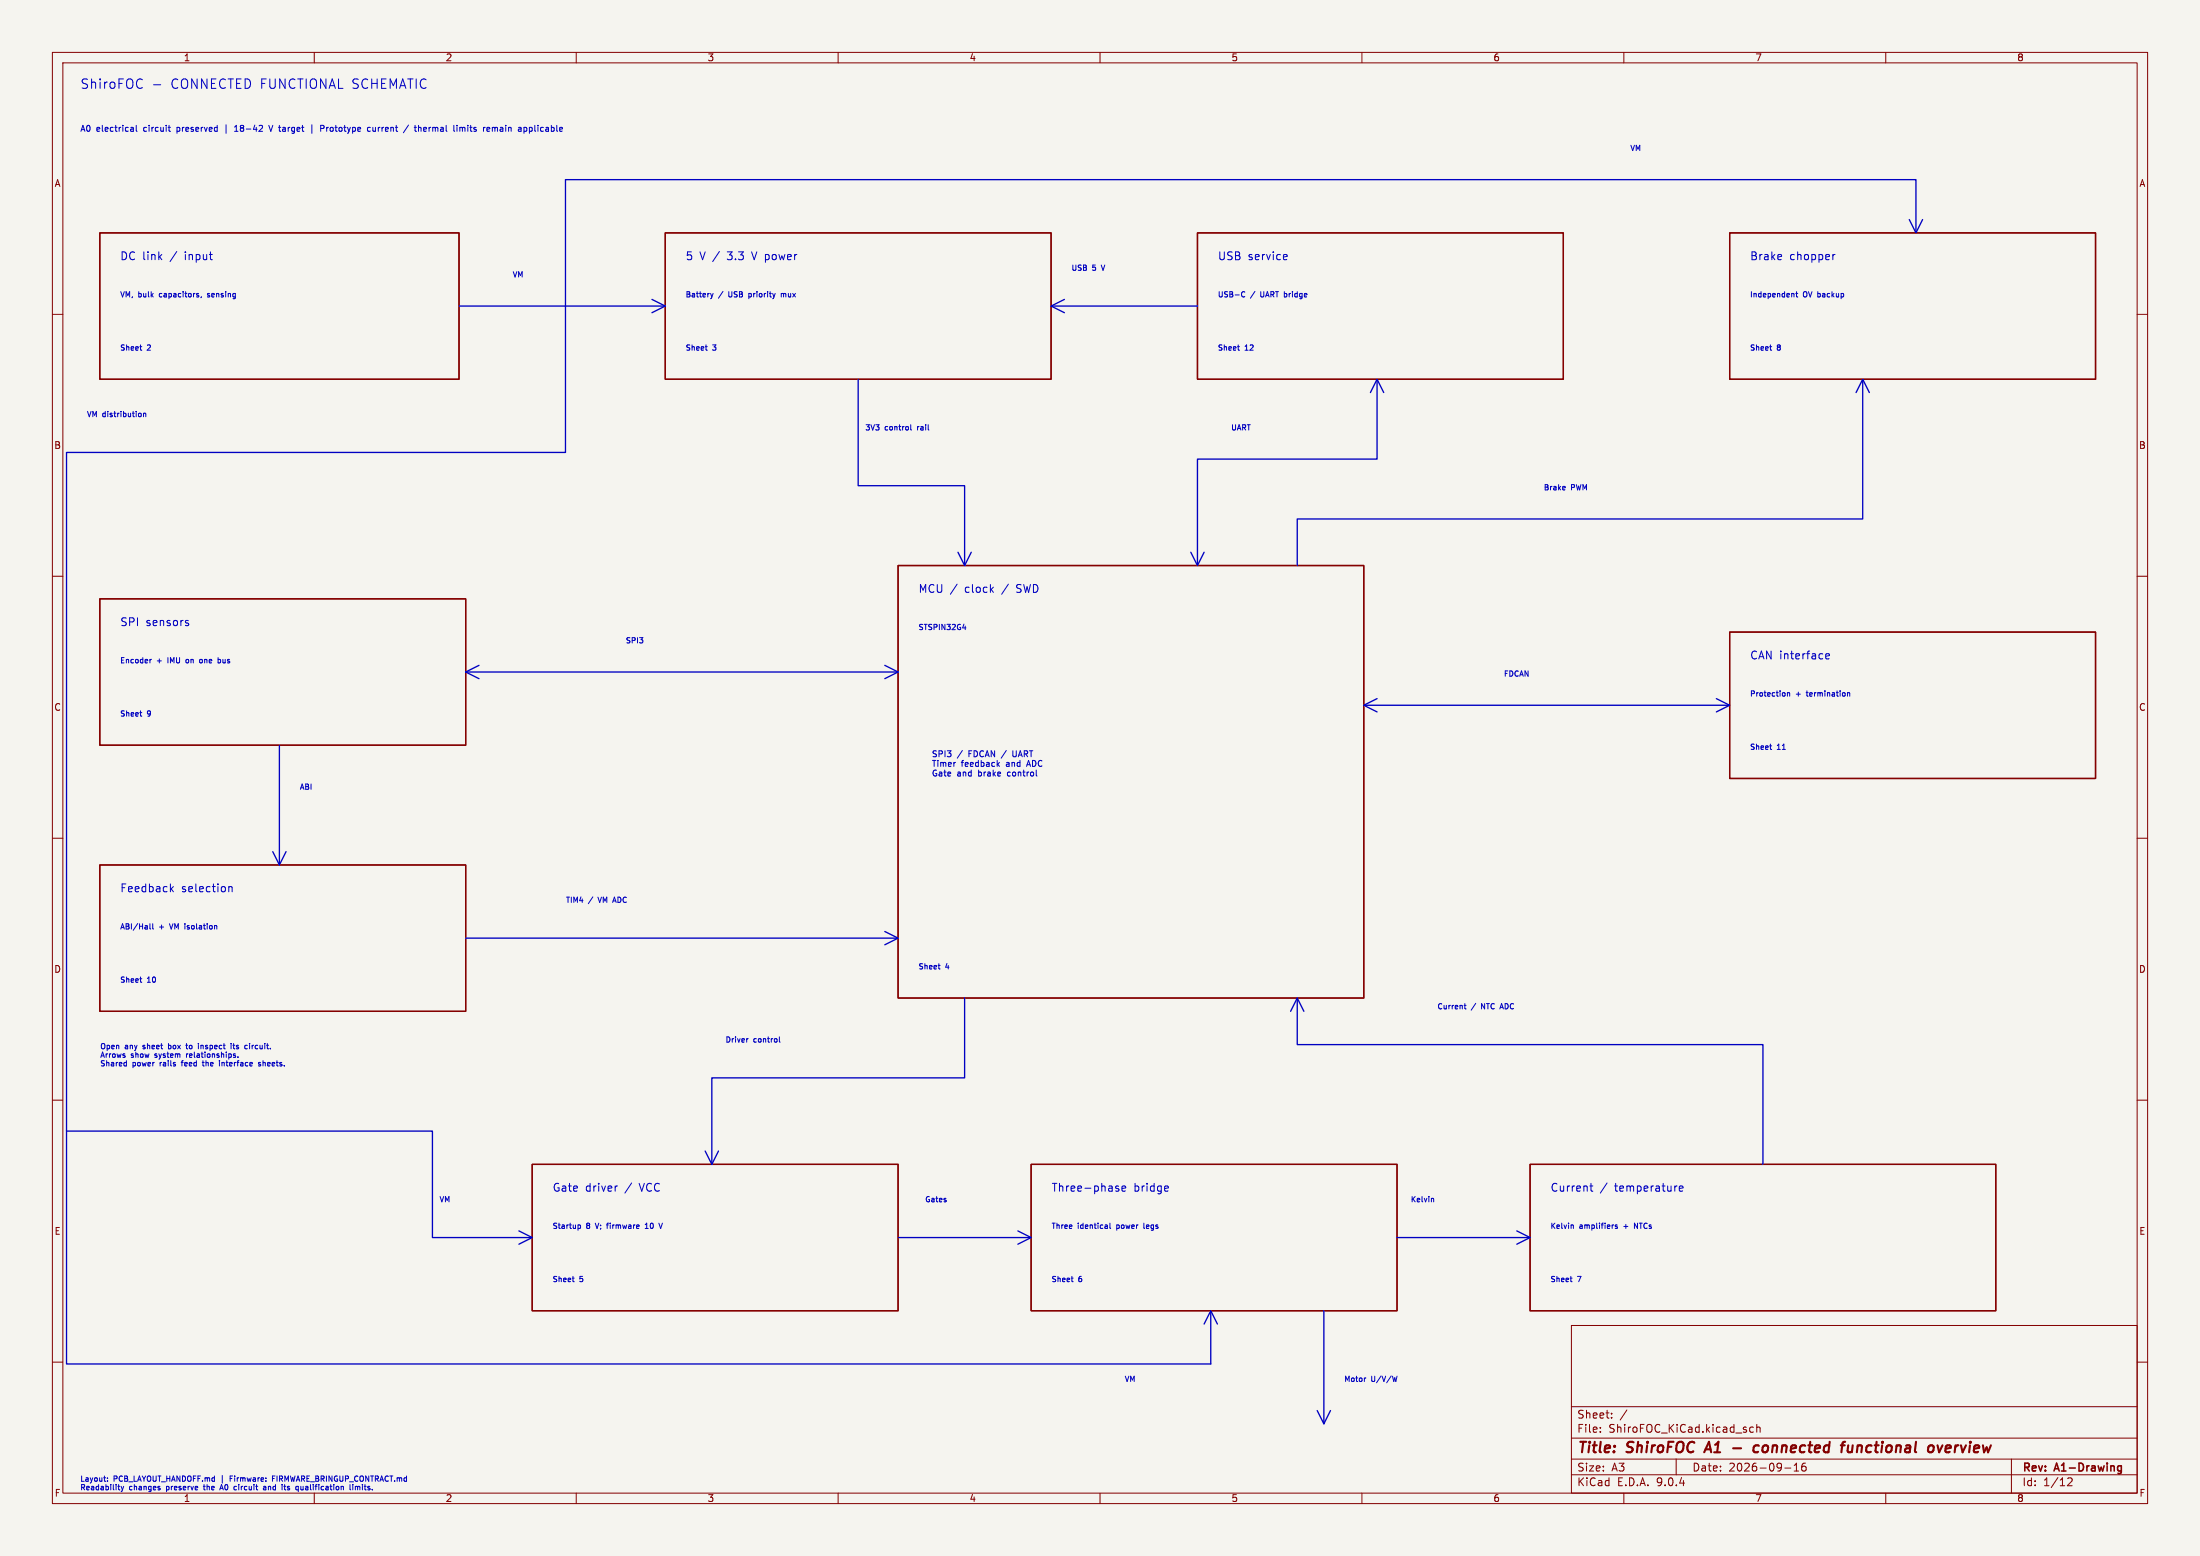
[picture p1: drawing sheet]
<svg xmlns="http://www.w3.org/2000/svg" width="420mm" height="297mm" viewBox="0 0 420 297" stroke-linecap="round" stroke-linejoin="round" font-family="sans-serif">
<path d="M0 0h420v297h-420z" fill="#f5f4ef" stroke="#f5f4ef" stroke-width=".19"/>
<g fill="none" stroke="#840000" stroke-width=".19">
<path d="M10 10h400v277h-400zM12 12h396v273h-396zM60 10v2M110 10v2M160 10v2M210 10v2M260 10v2M310 10v2M360 10v2M10 60h2M408 60h2M10 110h2"/>
<path d="M408 110h2M10 160h2M408 160h2M10 210h2M408 210h2M300 253h108v32h-108zM10 260h2M300 278.5h108M300 274.5h108M300 268.5h108M305.5 273.2v.2M305.5 272.5v.1"/>
<path d="M307.7 270.5v.2M307.7 269.8v.1M310.6 269.1l-1.3 1.9M320 278.5v3M334.7 272.5l-.4-.1-.3 .3 .2 .6h.5M335.4 272.5l.2-.1 .3 .1 .1 .9M335.4 271.9v1.5M342.5 279.7l.4-.4v1.5M344.7 279.3a.59 .59 0 0 0-.8 .6v.6l.2 .2 .4 .1 .2-.2 .1-.5-.1-.2h-.5l-.3 .2M384 278.5v6.5M408 260h2M60 285v2"/>
<path d="M110 285v2M160 285v2M210 285v2M260 285v2M300 281.5h108M310 285v2M340.7 280.2h1.2M342.5 280.8h.9M360 285v2M395.6 282.4l-.1 .3-.8 .9h.9"/>
</g>
<path d="M404.5 279.8l.5 .1M405 279.8v1.2l-.2 .2-.3 .1M405 280.7l-.5 .1" fill="none" stroke="#840000" stroke-width=".3"/>
<path d="M326.3 275.2l-1 2M330.9 276.4h1.5M335.8 276a.66 .66 0 0 0-1 .3l-.1 .5 .2 .3h.7M336.5 276.3v.7M352.8 275.9v1.2a.57 .57 0 0 0 .7-.1M353.7 275.9l-.2 1.3M369.9 275.9l.3 1.3 .6-1.3M371.5 276.2l-.1 .9M372.4 276.3l-1 .2" fill="none" stroke="#840000" stroke-width=".4"/>
<path d="M19 44.5h68.6v27.9h-68.6zM127 44.5h73.7v27.9h-73.7zM228.6 44.5h69.8v27.9h-69.8zM330.2 44.5h69.8v27.9h-69.8zM19 114.3h69.9v27.9h-69.9zM171.4 108h88.9v82.5h-88.9zM330.2 120.7h69.8v27.9h-69.8zM19 165.1h69.9v27.9h-69.9zM101.6 222.2h69.8v28h-69.8zM196.8 222.2h69.9v28h-69.9zM292.1 222.2h88.9v28h-88.9z" fill="none" stroke="#840000" stroke-width=".25"/>
<g fill="none" stroke="#0000c2" stroke-width=".25">
<path d="M87.6 58.4h39.4M124.5 57.2l2.5 1.2-2.5 1.3M200.7 58.4h27.9M203.2 57.2l-2.5 1.2 2.5 1.3M364.5 41.9l1.3 2.6 1.2-2.6M365.8 44.5v-10.2h-257.9v52.1h-95.2v173.9h218.4v-10.1M163.8 72.4v20.3h20.3v15.3M261.6 74.9l1.3-2.5 1.3 2.5M262.9 72.4v15.2h-34.3v20.4M354.3 74.9l1.3-2.5 1.3 2.5M355.6 72.4v26.7h-108v8.9M182.9 105.4l1.2 2.6 1.3-2.6"/>
<path d="M227.3 105.4l1.3 2.6 1.3-2.6M88.9 128.3h82.5M91.4 127l-2.5 1.3 2.5 1.2M168.9 127l2.5 1.3-2.5 1.2M260.3 134.6h69.9M262.9 133.4l-2.6 1.2 2.6 1.3M327.7 133.4l2.5 1.2-2.5 1.3M53.3 142.2v22.9M52.1 162.6l1.2 2.5 1.3-2.5M88.9 179.1h82.5M168.9 177.8l2.5 1.3-2.5 1.2M184.1 190.5v15.2h-48.2v16.5"/>
<path d="M246.4 193l1.2-2.5 1.3 2.5M247.6 190.5v8.9h88.9v22.8M12.7 215.9h69.8v20.3h19.1M134.6 219.7l1.3 2.5 1.3-2.5M99.1 234.9l2.5 1.3-2.5 1.3M171.4 236.2h25.4M194.3 234.9l2.5 1.3-2.5 1.3M266.7 236.2h25.4M289.6 234.9l2.5 1.3-2.5 1.3M229.9 252.7l1.2-2.5 1.3 2.5M252.7 250.2v21.6M251.5 269.2l1.2 2.6 1.3-2.6"/>
</g>
<g fill="none" stroke="#0000c2" stroke-width=".19">
<path d="M27.1 15.2h.1M27.2 16.7l-.1 .1M29.3 16.2h1.4M25.1 24.3l.4 .2v.6M25.5 25l-.4 .1M25.5 24.6h-.4M26 23.9v1l.2 .2M32.1 24.3h.4M32.3 23.9v1l.2 .2M43.2 23.8v1.7M44.8 25.1h.6M44.8 24.3l.3-.4v1.2"/>
<path d="M51.3 23.9l.4 1.2 .4-1.2M59.5 23.8v1.7M61.2 23.9h.5l.2 .2-.1 .4h-.6M62.4 24.3v.8M62.6 24.3l-.2 .2M70.2 25h.5M70.7 24.4h-.5M71.2 24.3v.7h.5M78 23.9l-1 1.4M80.3 24.4l.1 .7M81.3 24.3l-.4 .2v.5l.4 .1M81.4 24.6l-.5 .1"/>
<path d="M87.8 24.4l.3-.1 .2 .2M87.8 24.3v.8M88.3 24.5l.1-.2 .3 .1 .1 .7M88.3 24.5v.6M93.3 24.3l.2 .3-.5 .1M93.4 25l-.1 .1M94 24.4l.3-.1 .2 .2M94 24.3v.8M94.5 24.5v.6M94.8 24.3l-.3 .2M100.4 24.3l.2 .2v.4l-.2 .2M101.1 24.4h.5"/>
<path d="M101.1 24.3v1.2M101.6 25h-.5M37.8 56.3l.2 .2-.2 .2M37.8 56l.1 .1M38.4 56.6l-.1 .2M39.6 56.6l.1 .1M39.7 56.1v.2M135.7 56l.2 .7M135.9 56.7l-.2 .3M136.1 56l-.2 .7M143 56v1M143 56.6l.1 .1"/>
<path d="M143.1 56l-.1 .1M149.1 56v.7M149.4 56l-.3 .1M237.2 55.7l.4 .1M237.6 56.6h-.4M245.2 48.6h.5v.3l-.7 .2M245.7 49.5l-.5 .1M342.3 56l.2 .2v.5M342.8 56h.4M343 55.7v.8l.2 .2M349.9 48.6v1M350.3 48.6h-.3l-.1 .3"/>
<path d="M26.7 66.2h.4M26.8 78.9l.2 .2v.3l-.2 .1M27 66.8h.1M27.4 79l.4-.1v.6M27.4 78.9v.6M134.6 66.2h.4M134.9 66.8h.1M236.2 66.2h.4M236.5 66.8h.1M337.8 66.2h.4M338.1 66.8h.1M173.9 81.1v.8l.1 .2"/>
<path d="M298.8 92.9v.2l-.5 .1M35.6 118.9l.4 .1v.2l-.2 .2h-.3M35.6 118.4l.4 .1M182.7 111.5l-1.3 1.9M183.8 119.8h.6M26.7 136h.4M27 136.7h.1M28.9 125.9l-.3 .2M35.5 126v.4M38.4 125.9l-.3 .2 .1 .3 .2 .1M41.6 125.9h.3l.2 .2-.1 .4h-.4M41.6 125.5v1"/>
<path d="M340.7 132.3v.5M341.2 132.2v.7M341.2 132.3h.4l.1 .6M348.5 125.3l.8-.2-.1-.3h-.4l-.3 .2 .1 .7h.6M352.7 132.3h.4v.6M352.7 132.2v.7M190.5 145.9l.3 .4M190.8 145.5l-.4 .5M193.4 143.3v.9l.2 .2M197.9 148.1h.1M337.8 142.4h.4M338.1 143h.1"/>
<path d="M28.6 176.3v.9l.2 .1M29.2 176.3v.9l.1 .1M32.7 169.7l.4 .5M33.1 169.2l-.6 .6M41.2 176.7l.2 .1v.5M43.7 169.2v1M43.7 169.4l.2-.2 .3 .1 .1 .9M26.7 186.8h.4M27 187.5h.1M32.2 199.2v1M32.3 199.5l-.1 .1M35.5 199.5h.3"/>
<path d="M35.6 199.2v.9l.2 .1M37.9 199.2v.1M38.4 199.5v.7M38.4 199.6h.1M44.1 199.2v.1M44.1 199.5v.7M44.5 199.5h.3M44.6 199.2v.9l.2 .1M47.1 199.5l.1 .1M47.6 199.2v.1M47.6 199.5v.7M142.8 198.2l-.2 .1"/>
<path d="M148.8 197.9v.9l.1 .1M179.1 184.3h.4M179.4 185h.1M279.5 191.9h.4M279.6 191.6v.8l.3 .2M23.8 202.8h.3M24.1 202.5v1M24.1 203.4l-.3 .1M32.2 200.1l.1 .1M34.6 202.8h.4M35.6 201.2v.6M35.6 201.3h.1"/>
<path d="M38.7 202.5v.8l.3 .2M41.9 202.8v.7M42.4 202.8v.7M44.7 201.5l.3 .2-.4 .1M44.7 201.2h.2M45.4 201.7v.1M47.2 200.1l-.1 .1M49.7 202.8h-.2l-.2 .1 .1 .2 .3 .1v.2h-.4M110.3 233.9l.3-.1 .2 .2-.1 .4h-.4M115.8 233.8h.4M117.9 226.4h-.3M123.2 234.5h.5"/>
<path d="M123.2 233.8l.3-.3v1M125.8 233.5l.3 1 .4-1M211.3 233.8l.1 .2v.5M211.4 234.4l-.1 .1M211.4 234.1h-.1M211.9 233.5v.8l.1 .2M213 226.8l.5 .1 .1 .2-.1 .2-.4 .1M213 226.4h.5M214.2 226.9l.7-.2-.1-.3h-.4l-.2 .2 .1 .7h.5M218.4 233.5v.9M222.8 226.4l.2 .3-.7 .2M223 227.3l-.2 .1"/>
<path d="M273.4 228.7l.3 .2v.5M300.1 233.8l.3 .2v.5M303.5 226.4h.6M303.7 225.9v1.3l.4 .2M306.8 225.8l-1.3 1.9M308 233.8h.1M308.7 233.9l-.2-.1-.2 .2 .1 .1 .3 .1v.2h-.4M312 234.5v-1l.6 1M320.6 226.9l.7-.2-.1-.3h-.4l-.2 .2 .1 .7h.5M109.2 244h.4M109.5 244.6h.1M204.5 244h.4"/>
<path d="M204.8 244.6h.1M299.7 244h.4M300 244.6h.1M260.8 263l-.2 .1M266.7 262.7l-.2 1-.2-.7M20.5 282.6v.1M20.5 282.1v.1M22.7 284.3l.2 .1M23.1 283.7l.3 .7M23.4 284.4l-.3 .3M23.6 283.7l-.2 .7M30.4 284l.2 .2-.2 .2"/>
<path d="M41.9 284.4l.4-1 .3 1M42 284.1h.5M43.9 282.2h.4M44.4 281.7h-.5v1M44.9 283.7l.2 .1M45.1 284.3l-.2 .1M50.3 283.8h.4l.1 .6M50.8 283.9l-.5 .2 .1 .3 .4-.1M52 282.2h.4M52.5 281.7h-.5v1M54.3 283.4v.8l.3 .2M54.9 284.3l.1 .1"/>
<path d="M54.9 283.8v.2M57.4 283.7l.1 .6h.3M66.8 283.4v.8l.2 .2M67.3 283.7v.7M67.8 283.7v.7M68.2 283.8h.1M68.3 283.8v.6M68.3 283.8h.1"/>
</g>
<g font-size="2.8" fill="#840000">
<text x="301" y="277.9">Title:</text>
<text x="310.6" y="277.9">ShiroFOC</text>
<text x="326.5" y="277.9">A1</text>
<text x="337.2" y="277.9">connected</text>
<text x="354.8" y="277.9">functional</text>
<text x="372.2" y="277.9">overview</text>
</g>
<g font-size="2.5" fill="#0000c2">
<text x="15.2" y="17.2">ShiroFOC</text>
<text x="32.6" y="17.2">CONNECTED FUNCTIONAL SCHEMATIC</text>
</g>
<g font-size="2.1" fill="#0000c2">
<text x="22.9" y="50">DC link</text>
<text x="32.5" y="50">/</text>
<text x="35.4" y="50">input</text>
<text x="130.8" y="50">5</text>
<text x="133.5" y="50">V /</text>
<text x="139" y="50">3.3</text>
<text x="143.9" y="50">V power</text>
<text x="232.4" y="50">USB</text>
<text x="238.2" y="50">service</text>
<text x="334" y="50">Brake</text>
<text x="341.6" y="50">chopper</text>
<text x="175.3" y="113.5">MCU /</text>
<text x="184.2" y="113.5">clock</text>
<text x="191.4" y="113.5">/</text>
<text x="194.3" y="113.5">SWD</text>
<text x="22.9" y="119.8">SPI</text>
<text x="27.8" y="119.8">sensors</text>
<text x="334" y="126.2">CAN interface</text>
<text x="22.9" y="170.6">Feedback</text>
<text x="34.6" y="170.6">selection</text>
<text x="105.4" y="227.8">Gate</text>
<text x="111.7" y="227.8">driver</text>
<text x="119.4" y="227.8">/</text>
<text x="122.2" y="227.8">VCC</text>
<text x="200.7" y="227.8">Three-phase</text>
<text x="216.4" y="227.8">bridge</text>
<text x="295.9" y="227.8">Current</text>
<text x="308.3" y="227.8">temperature</text>
</g>
<g font-size="2.1" fill="#840000">
<text x="301" y="273.7">File:</text>
<text x="301" y="271">Sheet:</text>
<text x="307.1" y="273.7">ShiroFOC_KiCad.kicad_sch</text>
<text x="301" y="281.1">Size:</text>
<text x="307.6" y="281.1">A3</text>
<text x="323" y="281.1">Date:</text>
<text x="330" y="281.1">2026-09-16</text>
<text x="386" y="281.3">Rev:</text>
<text x="392.4" y="281.3">A1-Drawing</text>
<text x="301" y="283.9">KiCad</text>
<text x="308.7" y="283.9">E.D.A.</text>
<text x="316.3" y="283.9">9.0.4</text>
<text x="386" y="283.9">Id:</text>
<text x="390.1" y="283.9">1/12</text>
</g>
<g font-size="1.8" fill="#840000">
<text x="35" y="11.9">1</text>
<text x="85" y="11.9">2</text>
<text x="135" y="11.9">3</text>
<text x="185" y="11.9">4</text>
<text x="235" y="11.9">5</text>
<text x="285" y="11.9">6</text>
<text x="335" y="11.9">7</text>
<text x="385" y="11.9">8</text>
<text x="10.3" y="35.9">A</text>
<text x="408.3" y="35.9">A</text>
<text x="10.3" y="85.9">B</text>
<text x="408.2" y="85.9">B</text>
<text x="10.3" y="135.9">C</text>
<text x="408.2" y="135.9">C</text>
<text x="10.3" y="185.9">D</text>
<text x="408.2" y="185.9">D</text>
<text x="10.3" y="235.9">E</text>
<text x="408.3" y="235.9">E</text>
<text x="10.3" y="285.9">F</text>
<text x="35" y="286.9">1</text>
<text x="85" y="286.9">2</text>
<text x="135" y="286.9">3</text>
<text x="185" y="286.9">4</text>
<text x="235" y="286.9">5</text>
<text x="285" y="286.9">6</text>
<text x="335" y="286.9">7</text>
<text x="385" y="286.9">8</text>
<text x="408.3" y="285.9">F</text>
</g>
<g font-size="1.6" fill="#0000c2">
<text x="15.2" y="25.5">A0</text>
<text x="18.4" y="25.5">electrical</text>
<text x="27.6" y="25.5">circuit</text>
<text x="34.1" y="25.5">preserved</text>
<text x="45.6" y="25.5">18-42</text>
<text x="52.5" y="25.5">V target</text>
<text x="60.7" y="25.5">|</text>
<text x="62.9" y="25.5">Prototype</text>
<text x="72.1" y="25.5">current</text>
<text x="79.3" y="25.5">/</text>
<text x="81.6" y="25.5">thermal</text>
<text x="89.2" y="25.5">limits</text>
<text x="95.1" y="25.5">remain</text>
<text x="102.1" y="25.5">applicable</text>
<text x="177.8" y="144.9">SPI3</text>
<text x="177.8" y="146.7">Timer</text>
<text x="177.8" y="148.5">Gate</text>
<text x="182.7" y="148.5">and</text>
<text x="182.8" y="144.9">/</text>
<text x="183.5" y="146.7">feedback</text>
<text x="185.1" y="144.9">FDCAN /</text>
<text x="186.9" y="148.5">brake</text>
<text x="192.2" y="146.7">and</text>
<text x="192.7" y="148.5">control</text>
<text x="193.9" y="144.9">UART</text>
<text x="196.4" y="146.7">ADC</text>
</g>
<g font-size="1.4" fill="#0000c2">
<text x="311.1" y="29.2">VM</text>
<text x="97.8" y="53.3">VM</text>
<text x="204.5" y="52">USB</text>
<text x="208.5" y="52">5</text>
<text x="210.5" y="52">V</text>
<text x="22.9" y="57.1">VM,</text>
<text x="26.4" y="57.1">bulk</text>
<text x="30.6" y="57.1">capacitors,</text>
<text x="40.1" y="57.1">sensing</text>
<text x="130.8" y="57.1">Battery</text>
<text x="137.2" y="57.1">/</text>
<text x="139.3" y="57.1">USB</text>
<text x="143.4" y="57.1">priority</text>
<text x="149.8" y="57.1">mux</text>
<text x="232.4" y="57.1">USB-C</text>
<text x="238.8" y="57.1">/</text>
<text x="240.9" y="57.1">UART bridge</text>
<text x="334" y="57.1">Independent</text>
<text x="344.2" y="57.1">OV backup</text>
<text x="22.9" y="67.3">Sheet</text>
<text x="28.1" y="67.3">2</text>
<text x="130.8" y="67.3">Sheet</text>
<text x="136" y="67.3">3</text>
<text x="232.4" y="67.3">Sheet</text>
<text x="237.6" y="67.3">12</text>
<text x="334" y="67.3">Sheet</text>
<text x="339.2" y="67.3">8</text>
<text x="16.5" y="80">VM distribution</text>
<text x="165.1" y="82.5">3V3</text>
<text x="168.9" y="82.5">control</text>
<text x="175.3" y="82.5">rail</text>
<text x="234.9" y="82.5">UART</text>
<text x="294.6" y="93.9">Brake</text>
<text x="299.9" y="93.9">PWM</text>
<text x="119.4" y="123.1">SPI3</text>
<text x="175.3" y="120.6">STSPIN32G4</text>
<text x="22.9" y="127">Encoder</text>
<text x="29.9" y="127">+</text>
<text x="32.2" y="127">IMU</text>
<text x="36" y="127">on</text>
<text x="38.8" y="127">one</text>
<text x="42.6" y="127">bus</text>
<text x="287" y="129.5">FDCAN</text>
<text x="22.9" y="137.1">Sheet</text>
<text x="28.1" y="137.1">9</text>
<text x="334" y="133.3">Protection</text>
<text x="342.8" y="133.3">+</text>
<text x="345.1" y="133.3">termination</text>
<text x="334" y="143.5">Sheet</text>
<text x="339.2" y="143.5">11</text>
<text x="57.1" y="151.1">ABI</text>
<text x="107.9" y="172.7">TIM4</text>
<text x="112.4" y="172.7">/</text>
<text x="114.5" y="172.7">VM ADC</text>
<text x="22.9" y="177.8">ABI/Hall</text>
<text x="30.4" y="177.8">+</text>
<text x="32.7" y="177.8">VM isolation</text>
<text x="175.3" y="185.4">Sheet</text>
<text x="180.5" y="185.4">4</text>
<text x="22.9" y="187.9">Sheet</text>
<text x="28.1" y="187.9">10</text>
<text x="274.3" y="193">Current</text>
<text x="280.9" y="193">/</text>
<text x="283" y="193">NTC ADC</text>
<text x="19" y="200.6">Open</text>
<text x="19" y="202.2">Arrows</text>
<text x="19" y="203.9">Shared</text>
<text x="23.9" y="200.6">any</text>
<text x="25" y="202.2">show</text>
<text x="25.3" y="203.9">power</text>
<text x="27.5" y="200.6">sheet</text>
<text x="29.8" y="202.2">system</text>
<text x="30.7" y="203.9">rails</text>
<text x="32.6" y="200.6">box</text>
<text x="35.1" y="203.9">feed</text>
<text x="36" y="202.2">relationships.</text>
<text x="36.3" y="200.6">to</text>
<text x="38.8" y="200.6">inspect</text>
<text x="39.4" y="203.9">the</text>
<text x="42.8" y="203.9">interface</text>
<text x="45.3" y="200.6">its</text>
<text x="48.2" y="200.6">circuit.</text>
<text x="50.6" y="203.9">sheets.</text>
<text x="138.4" y="199.3">Driver</text>
<text x="143.9" y="199.3">control</text>
<text x="83.8" y="229.8">VM</text>
<text x="176.5" y="229.8">Gates</text>
<text x="269.2" y="229.8">Kelvin</text>
<text x="105.4" y="234.9">Startup</text>
<text x="112" y="234.9">8</text>
<text x="113.9" y="234.9">V;</text>
<text x="116.3" y="234.9">firmware</text>
<text x="123.9" y="234.9">10</text>
<text x="200.7" y="234.9">Three</text>
<text x="205.8" y="234.9">identical</text>
<text x="213.4" y="234.9">power</text>
<text x="218.8" y="234.9">legs</text>
<text x="295.9" y="234.9">Kelvin</text>
<text x="301.5" y="234.9">amplifiers</text>
<text x="310.2" y="234.9">+</text>
<text x="312.4" y="234.9">NTCs</text>
<text x="105.4" y="245.1">Sheet</text>
<text x="110.6" y="245.1">5</text>
<text x="200.7" y="245.1">Sheet</text>
<text x="205.9" y="245.1">6</text>
<text x="295.9" y="245.1">Sheet</text>
<text x="301.1" y="245.1">7</text>
<text x="214.6" y="264.1">VM</text>
<text x="256.5" y="264.1">Motor</text>
<text x="261.8" y="264.1">U/V/W</text>
<text x="15.2" y="283.2">Layout:</text>
<text x="15.2" y="284.8">Readability</text>
<text x="21.7" y="283.2">PCB_LAYOUT_HANDOFF.md</text>
<text x="24.7" y="284.8">changes</text>
<text x="32" y="284.8">preserve</text>
<text x="39.4" y="284.8">the</text>
<text x="42.4" y="283.2">|</text>
<text x="42.8" y="284.8">A0</text>
<text x="44.4" y="283.2">Firmware:</text>
<text x="45.6" y="284.8">circuit</text>
<text x="51.5" y="284.8">and</text>
<text x="52.7" y="283.2">FIRMWARE_BRINGUP_CONTRACT.md</text>
<text x="55.3" y="284.8">its</text>
<text x="58.2" y="284.8">qualification</text>
<text x="68.8" y="284.8">limits.</text>
</g>
</svg>
